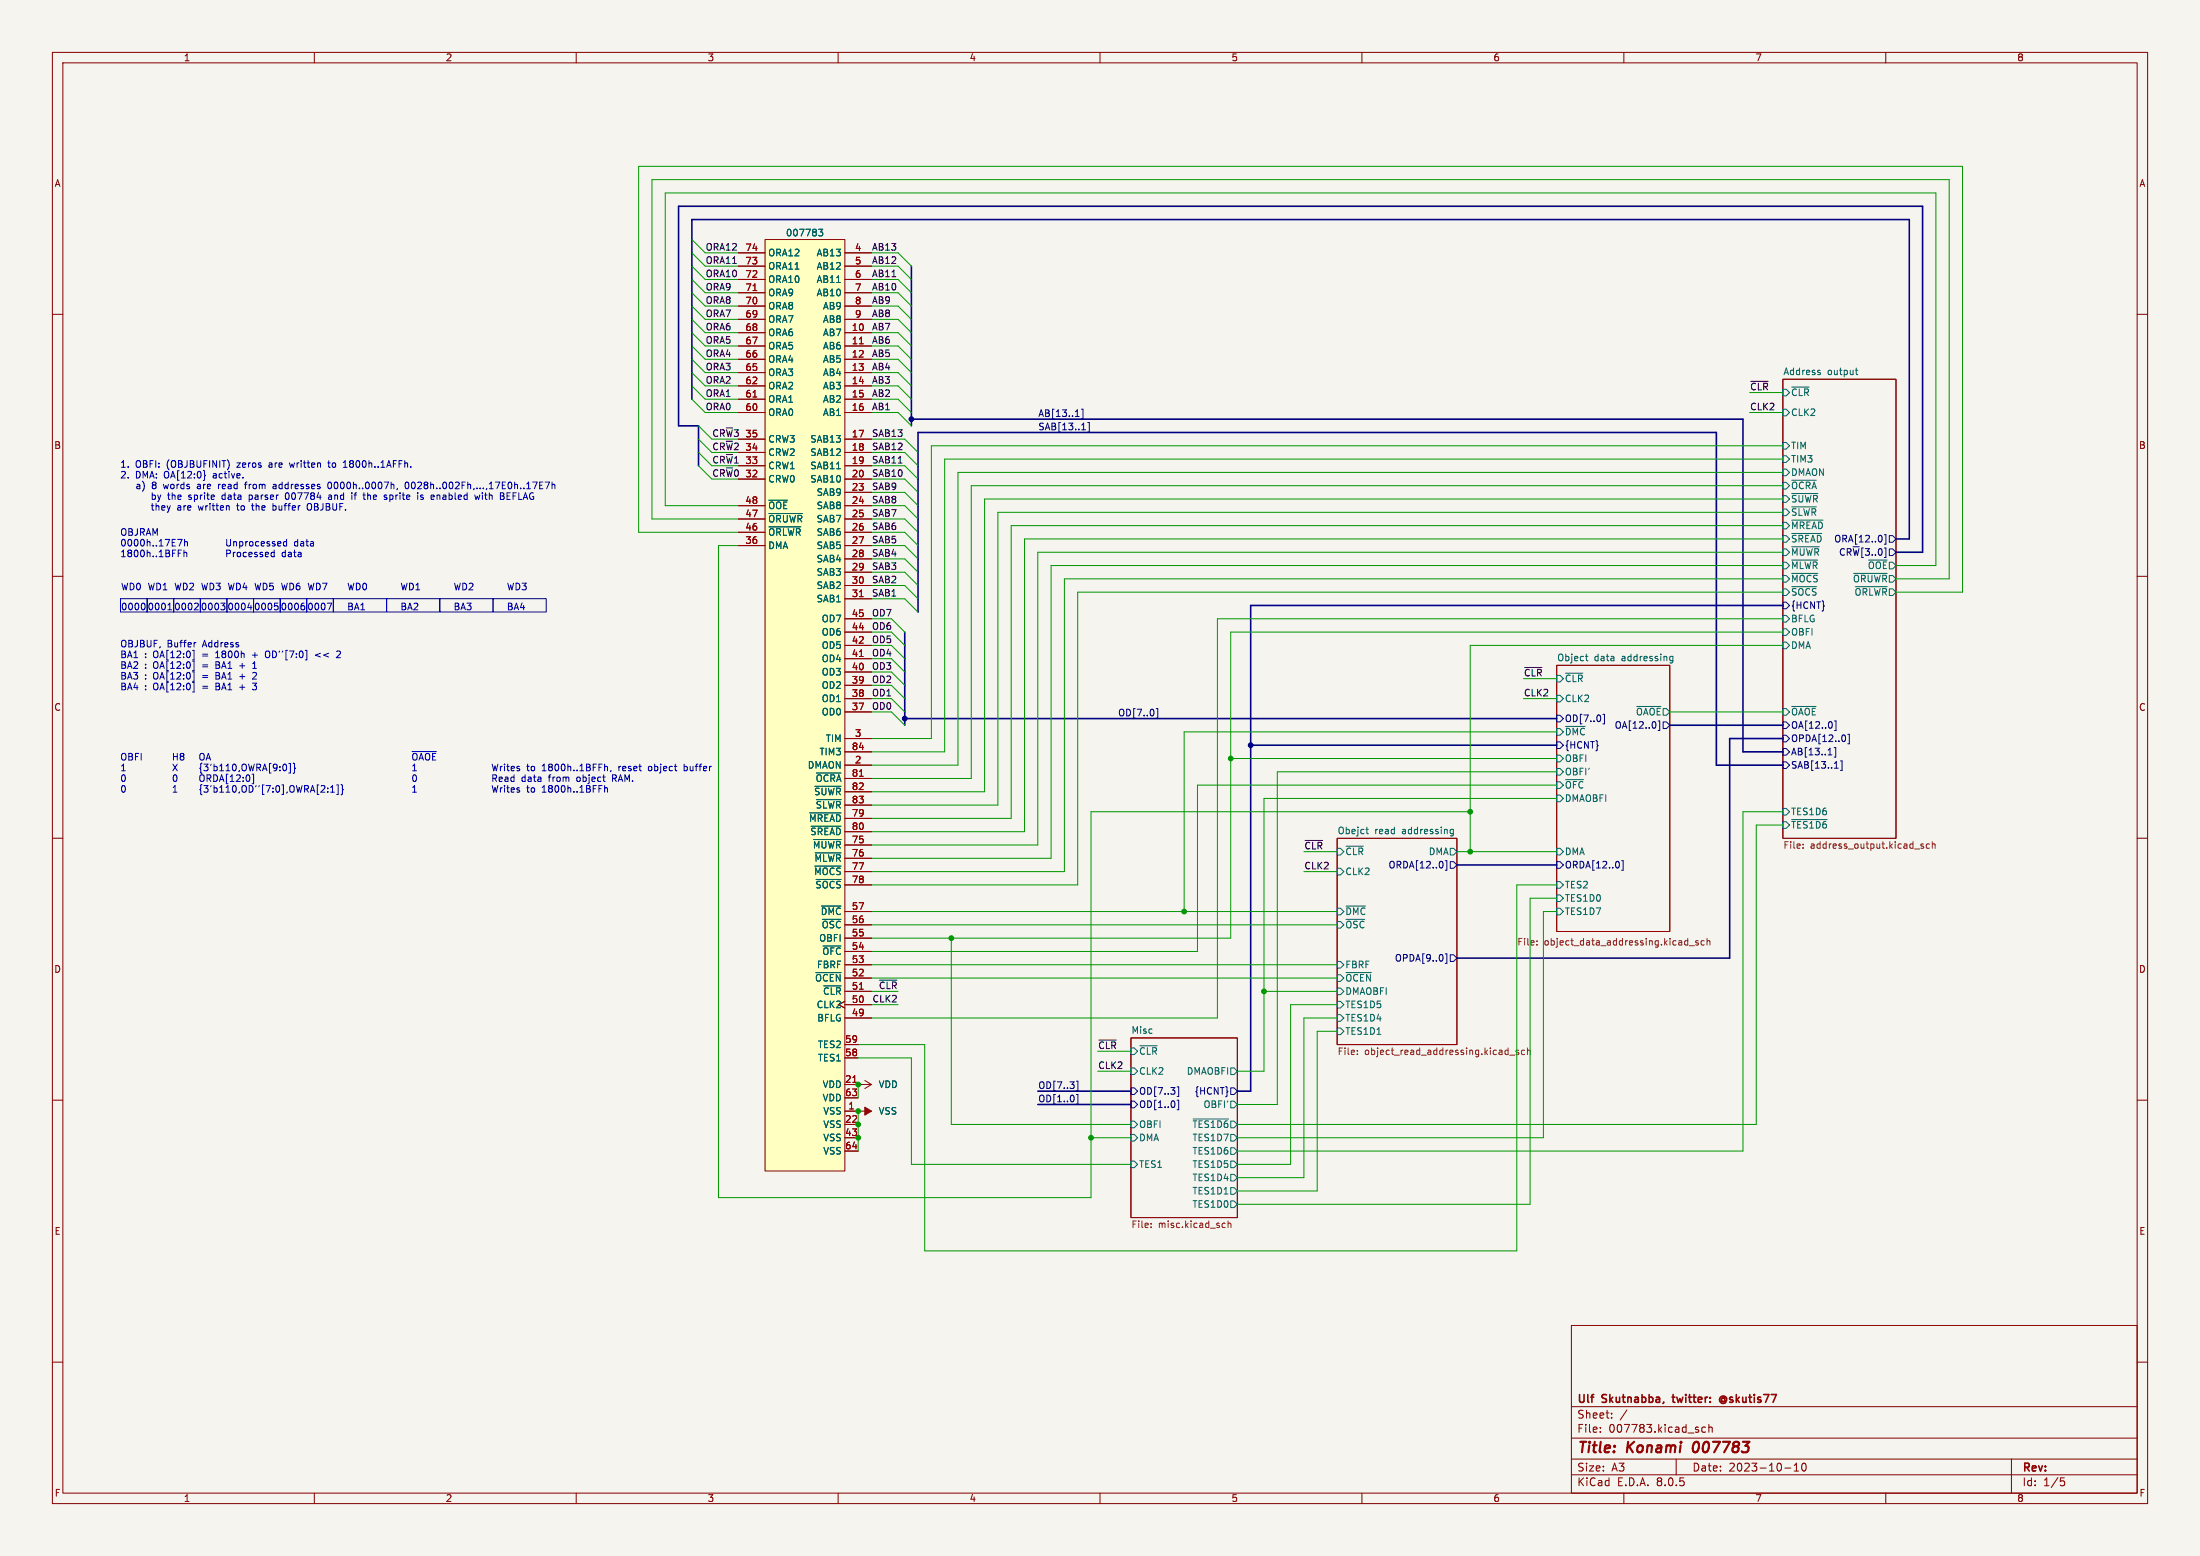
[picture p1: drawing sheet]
<svg xmlns="http://www.w3.org/2000/svg" width="420mm" height="297mm" viewBox="0 0 420 297" stroke-linecap="round" stroke-linejoin="round" font-family="sans-serif">
<path d="M0 0h420v297h-420z" fill="#f5f4ef" stroke="#f5f4ef" stroke-width=".19"/>
<g fill="none" stroke="#840000" stroke-width=".19">
<path d="M10 10h400v277h-400zM12 12h396v273h-396zM60 10v2M110 10v2M160 10v2M210 10v2M260 10v2M310 10v2M360 10v2M10 60h2M408 60h2M340.4 72.4h21.5v87.6h-21.5z"/>
<path d="M10 110h2M408 110h2M297.2 127h21.6v50.8h-21.6zM10 160h2M408 160h2M255.3 160h22.8v39.4h-22.8zM215.9 198.1h20.3v34.3h-20.3zM10 210h2M408 210h2M10 260h2M300 253h108v32h-108zM408 260h2"/>
<path d="M300 278.5h108M300 274.5h108M300 268.5h108M305.5 273.2v.2M305.5 272.5v.1M307.7 270.5v.2M307.7 269.8v.1M310.6 269.1l-1.3 1.9M320 278.5v3M325.6 272.5l-.4-.1-.3 .3 .1 .6h.6M326.2 272.5l.2-.1 .4 .1 .1 .9M326.2 271.9v1.5"/>
<path d="M342.5 279.7l.4-.4v1.5M344.2 279.4l.1-.1a.8 .8 0 0 1 .5 .7 .8 .8 0 0 1-.5 .8 1 1 0 0 1-.1-1.4zM384 278.5v6.5M60 285v2M110 285v2M160 285v2M210 285v2M260 285v2M300 281.5h108M310 285v2M340.7 280.2h1.2M342.5 280.8h.9"/>
<path d="M360 285v2M393.4 282.1h.7M393.5 282.7h.4l.3 .2-.2 .6-.5 .1"/>
</g>
<path d="M323.3 275.6a1.51 1.51 0 0 0 0 1.5" fill="none" stroke="#840000" stroke-width=".4"/>
<path d="M319.2 266.7h.6M329.2 266.9a.36 .36 0 0 0-.5 0 .36 .36 0 0 0 0 .5 .36 .36 0 0 0 .5 .1M329.3 266.5a.71 .71 0 0 0-1 .7 .71 .71 0 0 0 1 .6" fill="none" stroke="#840000" stroke-width=".3"/>
<g fill="none" stroke="#000084" stroke-width=".19">
<path d="M340.4 114.9h.6l.6 .7-.6 .6h-.6zM359.7 102.1h.3v1.8h-.3M360.7 102.2h.6l.6 .7-.6 .6h-.6zM360.7 104.8h.6l.6 .6-.6 .6h-.6zM297.2 136.5h.6l.6 .7-.6 .6h-.6zM306 136.3h.3v1.9h-.3M316.8 137.6v1.8h-.3M317.5 137.8h.6l.7 .6-.7 .7h-.6zM340.4 137.8h.6l.6 .6-.6 .7h-.6zM350.2 137.6h.3v1.8h-.3M297.2 141.6h.6l.6 .6-.6 .7h-.6zM340.4 142.9h.6l.6 .6-.6 .6h-.6z"/>
<path d="M340.4 140.3h.6l.6 .7-.6 .6h-.6zM340.4 145.4h.6l.6 .7-.6 .6h-.6zM349 144.1h.7M350.2 146.6h.7M350.4 142.7v1.8h-.3M351.4 145.2h.3v1.9h-.3M352.2 140.4l.1 .4-.1 .6M352.7 140.2h.3v1.8h-.3M275.9 164.3h.3v1.8h-.3M276.9 164.5h.6l.6 .6-.6 .6h-.6zM297.2 164.5h.6l.6 .6-.6 .6h-.6zM309.6 164.3h.3v1.8h-.3"/>
<path d="M275.9 182.1h.3v1.8h-.3M276.9 182.2h.6l.6 .7-.6 .6h-.6zM215.9 210.2h.6l.7 .6-.7 .7h-.6zM215.9 207.6h.6l.7 .7-.7 .6h-.6zM224.7 210h.3v1.8h-.3M224.7 207.5h.3v1.8h-.3M234.9 207.6h.7l.6 .7-.6 .6h-.7z"/>
</g>
<g fill="none" stroke="#006464" stroke-width=".19">
<path d="M340.4 78.1h.6l.6 .6-.6 .7h-.6zM340.4 74.3h.6l.6 .6-.6 .7h-.6zM342 73.9h3.4M347.4 71.1l.1 .2-.1 .2M347.4 70.7h.1M354.2 70.7h.5M354.4 70.2v1.1l.3 .2M340.4 94.6h.6l.6 .7-.6 .6h-.6zM340.4 97.2h.6l.6 .6-.6 .6h-.6zM340.4 84.5h.6l.6 .6-.6 .6h-.6zM340.4 92.1h.6l.6 .6-.6 .6h-.6zM340.4 87h.6l.6 .6-.6 .7h-.6z"/>
<path d="M340.4 99.7h.6l.6 .6-.6 .7h-.6zM340.4 89.5h.6l.6 .7-.6 .6h-.6zM342 94.2h5.1M342 96.7h4.8M342 91.7h4.8M342 99.3h6M340.4 109.9h.6l.6 .6-.6 .6h-.6zM340.4 112.4h.6l.6 .6-.6 .7h-.6zM340.4 102.2h.6l.6 .7-.6 .6h-.6zM340.4 107.3h.6l.6 .7-.6 .6h-.6zM340.4 104.8h.6l.6 .6-.6 .6h-.6zM340.4 117.5h.6l.6 .6-.6 .6h-.6z"/>
<path d="M342 109.4h5.1M342 112h4.8M342 106.9h5M342 101.8h5.8M342 104.4h5.3M353.9 109.4h6.4M354.2 112h6.1M356.7 106.9h3.6M297.2 132.7h.6l.6 .7-.6 .6h-.6zM297.2 128.9h.6l.6 .6-.6 .7h-.6zM297.2 139.1h.6l.6 .6-.6 .6h-.6zM298.9 128.5h3.3"/>
<path d="M298.9 138.7h3.7M302.7 125.3h.4M302.8 125.9l.3 .2M312.4 134.8h4.7M318.8 126l.2 .1h.4M319.4 125.3h-.4l-.2 .1M319.4 125.3v1l-.3 .2h-.3M340.4 120h.6l.6 .7-.6 .6h-.6zM340.4 135.3h.6l.6 .6-.6 .6h-.6zM340.4 122.6h.6l.6 .6-.6 .6h-.6zM342 134.8h4.7M260.8 158.3h.4"/>
<path d="M260.9 159l.3 .1M276.9 159l.2 .1h.3M277.4 158.4l-.3-.1-.2 .1M277.4 158.3v1l-.2 .3-.3-.1M297.2 151.8h.6l.6 .6-.6 .6h-.6zM297.2 149.2h.6l.6 .7-.6 .6h-.6zM297.2 144.1h.6l.6 .7-.6 .6h-.6zM297.2 146.7h.6l.6 .6-.6 .7h-.6zM298.9 148.8h3.4M340.4 154.3h.6l.6 .6-.6 .7h-.6zM340.4 156.8h.6l.6 .7-.6 .6h-.6zM342 156.4h6.8"/>
<path d="M255.3 161.9h.6l.6 .7-.6 .6h-.6zM255.3 165.7h.6l.6 .7-.6 .6h-.6zM255.3 175.9h.6l.6 .6-.6 .7h-.6zM255.3 173.4h.6l.6 .6-.6 .6h-.6zM257 161.5h3.3M257 175.5h3.5M257 172.9h3.7M276.9 161.9h.6l.6 .7-.6 .6h-.6zM297.2 170.8h.6l.6 .7-.6 .6h-.6zM297.2 168.3h.6l.6 .6-.6 .6h-.6zM297.2 161.9h.6l.6 .7-.6 .6h-.6zM297.2 173.4h.6l.6 .6-.6 .6h-.6z"/>
<path d="M217.6 199.6h3.3M255.3 183.5h.6l.6 .7-.6 .6h-.6zM255.3 188.6h.6l.6 .6-.6 .7h-.6zM255.3 196.2h.6l.6 .7-.6 .6h-.6zM255.3 193.7h.6l.6 .6-.6 .6h-.6zM255.3 191.1h.6l.6 .7-.6 .6h-.6zM255.3 186.1h.6l.6 .6-.6 .6h-.6zM257 185.6h4.8M215.9 203.8h.6l.7 .7-.7 .6h-.6zM215.9 200h.6l.7 .7-.7 .6h-.6zM215.9 214h.6l.7 .6-.7 .7h-.6zM215.9 216.5h.6l.7 .7-.7 .6h-.6z"/>
<path d="M227.8 213.6h6.7M234.9 216.5h.7l.6 .7-.6 .6h-.7zM234.9 219.1h.7l.6 .6-.6 .6h-.7zM234.9 210.2h.7l.6 .6-.6 .7h-.7zM234.9 203.8h.7l.6 .7-.6 .6h-.7zM215.9 221.6h.6l.7 .6-.7 .7h-.6zM234.9 221.6h.7l.6 .6-.6 .7h-.7zM234.9 224.2h.7l.6 .6-.6 .6h-.7zM234.9 226.7h.7l.6 .6-.6 .7h-.7zM234.9 229.2h.7l.6 .7-.6 .6h-.7z"/>
</g>
<g fill="none" stroke="#725600" stroke-width=".19">
<path d="M293.4 179.6v.1M324.2 179.6l-.3-.1-.2 .2 .1 .2 .4 .1v.3h-.5M325.3 179.6l-.3-.1-.3 .3 .2 .5h.4M325.9 179.7l.2-.2 .3 .1v.8M325.9 179.1v1.3M344.2 161.8v.1M344.2 161.1v.2M367.2 161.1h-.3l-.2 .2 .1 .1 .4 .2v.3h-.5M368.3 161.1h-.3l-.3 .2 .2 .6h.4M368.9 161.2l.2-.1h.3v.8M368.9 160.7v1.2M293.4 180.3v.1"/>
<path d="M322.5 180.5h1M259.1 201.2v.1M259.1 200.5v.1M288.2 201.4h1M289.9 200.5h-.3l-.2 .1 .1 .2 .4 .1v.3h-.5M291.1 200.5h-.4l-.3 .2 .2 .5h.5M291.6 200.6l.2-.1h.3v.8M291.6 200v1.3M219.7 234.2v.1M219.7 233.5v.2M233.5 233.5h.4M233.9 234.3h-.4"/>
<path d="M234.4 233.6l.2-.1h.3l.1 .8M234.4 233v1.3"/>
</g>
<path d="M146 45.7h15.3v177.8h-15.3z" fill="#ffffc2"/>
<g fill="none" stroke="#840000" stroke-width=".19">
<path d="M141 48.3h5M141 50.8h5M141 53.3h5M141 55.9h5M141 58.4h5M146 45.7h15.3v177.8h-15.3zM161.3 48.3h5.1M161.3 50.8h5.1M161.3 53.3h5.1M161.3 55.9h5.1M161.3 58.4h5.1M141 63.5h5"/>
<path d="M141 66h5M141 68.6h5M141 71.1h5M141 73.7h5M141 76.2h5M141 78.7h5M141 61h5M161.3 63.5h5.1M161.3 66h5.1M161.3 68.6h5.1M161.3 71.1h5.1M161.3 73.7h5.1"/>
<path d="M161.3 76.2h5.1M161.3 78.7h5.1M161.3 61h5.1M141 83.8h5M141 86.4h5M141 88.9h5M141 91.4h5M141 96.5h5M141 99.1h5M161.3 83.8h5.1M161.3 86.4h5.1M161.3 88.9h5.1"/>
<path d="M161.3 91.4h5.1M161.3 94h5.1M161.3 96.5h5.1M161.3 99.1h5.1M141 101.6h5M141 104.1h5M161.3 101.6h5.1M161.3 104.1h5.1M161.3 106.7h5.1M161.3 109.2h5.1M161.3 111.8h5.1M161.3 114.3h5.1"/>
<path d="M161.3 118.1h5.1M161.3 135.9h5.1M161.3 133.4h5.1M161.3 130.8h5.1M161.3 128.3h5.1M161.3 125.7h5.1M161.3 123.2h5.1M161.3 120.7h5.1M161.3 146.1h5.1M161.3 141h5.1M161.3 156.2h5.1M161.3 158.8h5.1"/>
<path d="M161.3 148.6h5.1M161.3 151.1h5.1M161.3 153.7h5.1M161.3 143.5h5.1M161.3 179.1h5.1M161.3 176.5h5.1M161.3 174h5.1M161.3 161.3h5.1M161.3 163.8h5.1M161.3 166.4h5.1M161.3 168.9h5.1M161.3 191.1l-1.3 .7 1.3 .6"/>
<path d="M161.3 194.3h5.1M161.3 191.8h5.1M161.3 189.2h5.1M161.3 186.7h5.1M161.3 184.2h5.1M161.3 181.6h5.1M161.3 199.4h2.5M161.3 212.1h5.1M161.3 207h5.1M161.3 214.6h2.5M161.3 217.2h2.5M161.3 201.9h2.5"/>
<path d="M161.3 209.6h2.5M161.3 219.7h2.5M165.1 206.2l1.3 .8M166.4 207l-1.3 .8"/>
</g>
<path d="M143.8 55.5h.7M143.8 75.8h.7M164.1 65.6h.7M164.1 113.9h.7M164.1 125.3h.7M164.1 148.2h.7M164.1 188.8h.7M162.8 206.6h.7" fill="none" stroke="#a90000" stroke-width=".19"/>
<g fill="none" stroke="#006464" stroke-width=".19">
<path d="M156.3 43.8h.8l-.5 .4 .4 .2v.5l-.2 .1h-.5M159.7 53.9h.7M146.8 98h6.4M146.8 95.5h3.5M159.7 89.5h.7M146.8 100.6h6.1M154.6 155.2h6M154.8 157.7h5.8M155.5 150.1h5.1M155.8 147.5h4.8M155.8 152.6h4.8M155.3 160.2h5.3"/>
<path d="M155.5 165.3h5.1M155.6 162.8h5M155.8 167.9h4.8M156.8 172.9h3.8M157 175.5h3.6M155.7 185.6h4.9M157.1 180.6h3.5M157.2 188.2h3.4"/>
</g>
<path d="M165.1 211.3l1.3 .8-1.3 .8z" fill="#840000" stroke="#840000" stroke-width=".19"/>
<path d="M170.3 52.8h.7M334.2 72.8h3.4M171.5 88.4h.7M291.1 127.4h3.3M249.1 160.4h3.4M167.9 187.1h3.3M209.8 198.5h3.3" fill="none" stroke="#0f0f0f" stroke-width=".19"/>
<path d="M205.3 79.5h.7M206.4 78.1h.3v1.8h-.3M206.5 82h.7M207.7 80.6h.3v1.9h-.3M220.7 135.3h.3v1.8h-.3M205.5 208.9h.3v1.8h-.3M205.5 206.4h.3v1.8h-.3" fill="none" stroke="#000084" stroke-width=".19"/>
<g fill="none" stroke="#0000c2" stroke-width=".19">
<path d="M28.9 96.5h.5M29.1 94.1v1.2M29.1 96.1v1.1l.3 .2M29.1 95.3h.3M29.4 94.5h-.3M31.2 92.4l.2 .9M32 94.5h.5M32.3 95.3h.2M34 96.6h.5M34.5 96.8l-.4 .1-.2 .2 .2 .3 .4-.1M36.1 94.5h.4M36.1 94.8l.5 .3-.1 .2h-.4"/>
<path d="M38.1 92.4l-.4 .1M38.1 92.8h-.3l-.1 .2v.2l.4 .1M38.8 96.5l-.2 .9-.3-.6-.2 .6M39 90.6l.2 .2-.2 .1M41.7 92.4v.9M42.1 92.4l-.4 .3M43 94.5h-.4l-.2 .2 .1 .6h.5M43 94.1v1.2M45.2 96.5h.4M45.3 96.1v1.1l.3 .2M46.2 96.5l-.2 .3v.3l.2 .3M46.7 92.4h.5"/>
<path d="M47.2 92l-.4 .2v1.1M47.7 94.5h.4l.1 .2-.1 .5-.4 .1M48.7 94.9v.4M48.9 96.1v1.3M49.3 96.5l-.4 .2M52.1 93.1l.2 .2 .4-.1M52.2 92.5h.5v.8M52.7 92.7l-.4 .1-.2 .2M53.3 96.5v.7l.1 .2M54.9 94.1a.72 .72 0 0 1-.1 1.2M55.3 88.4l.2 .8M55.9 94.1l-.2 .4 .2 .8"/>
<path d="M59.2 96.1l.1 .1a.81 .81 0 0 1-.1 1.2h-.3M60 96.1v1.3h.5M60 96.7h.5M62.6 88.4h.5M62.7 92.1l.2-.1a.68 .68 0 0 1 .4 .7 .68 .68 0 0 1-.4 .6l-.3-.5zM62.8 94.5h.4l.1 .8M62.8 95.3h.5M62.8 87.9v1.1l.3 .2M63.3 94.8l-.5 .1M63.9 94.5v.8M64.3 94.5l-.4 .1M65.5 89.2h.8"/>
<path d="M65.5 88.3l.4-.4v1.3M71.3 94.5v.8M71.9 94.8l-.6 .1M74.9 94.5l.1 .2-.1 .6M77.4 92.1l.2-.1a.68 .68 0 0 1 .5 .7 .68 .68 0 0 1-.5 .6l-.3-.5zM78.7 92.1l-.2 .4 .2 .7M84.9 94.5h-.3M85 94.8h-.3l-.2 .2 .1 .3h.4M92.5 94.5h.5M92.7 94.1v1.1l.3 .1M97.9 94.7h.5M97.9 94.1v1.2"/>
<path d="M104.1 92h.8l-.5 1.3M105.4 92.6l.2-.2 .3 .1v.8M105.4 92v1.3M23 114.3h40.6v2.5h-40.6zM27.4 115.1l.2 .1M27.6 116.3l-.2 .1M28.1 114.3v2.5M32.1 116.4h.7M32.2 115.4l.2-.3v1.3M33.2 114.3v2.5M37.6 115.1l.1 .1M37.8 115.7l-.7 .7h.8"/>
<path d="M38.2 114.3v2.5M42.2 115.1h.7l-.4 .5M42.7 115.6l.1 .1M42.8 116.3l-.1 .1M43.3 114.3v2.5M44 105.2l-.1 .4-.6 .1M44.6 105.4v.9M44.9 105.4l-.3 .3M45.3 105.5l.2-.1 .4 .1v.5l-.1 .2-.3 .1-.2-.2zM45.8 103.4v1.2M45.8 103.4h.3l.3 .2-.2 .6h-.4M46.9 103.4v.8"/>
<path d="M47 105.5l-.3-.1-.3 .3 .1 .5h.5M47.3 103.4l-.4 .2M47.3 116h.8M47.5 105.8l.6-.1v-.2l-.4-.1-.2 .2 .1 .6h.5M47.7 103.5l.2-.1 .3 .1 .1 .5-.1 .2h-.3l-.2-.1zM48.4 114.3v2.5M49.1 105.5l-.3-.1-.2 .2 .1 .2 .4 .1v.3h-.5M49.4 103.4h-.4l-.2 .2 .1 .6h.5M49.9 103.8l.6-.1-.1-.3h-.3l-.2 .2v.6h.5M50.1 105.5l-.3-.1-.2 .2 .1 .2 .4 .1v.3h-.5M50.7 105.8l.6-.1-.1-.2-.4-.1-.1 .2v.6h.5M51.4 103.4h-.3l-.1 .2v.1l.4 .2v.3h-.4"/>
<path d="M52.4 105.5l-.4-.1-.3 .3 .2 .5h.5M52.4 105v1.3M52.4 115.1h.6M52.5 103.4h-.3l-.2 .2v.1l.5 .2v.3h-.5M52.9 115.6l.1 .1M53 116.3l-.1 .1M53 103.8l.6-.1v-.3h-.4l-.2 .2 .1 .6h.5M53.5 114.3v2.5M54.7 103.4h-.4l-.2 .2 .1 .6h.5M54.7 103v1.2M57.8 115.1h.3M57.9 115.6l.2 .1"/>
<path d="M58.1 116.3l-.2 .1M58.6 114.3v2.5M62.5 115.1h.8l-.5 1.3M63.6 114.3h10.2v2.5h-10.2zM73.8 114.3h10.2v2.5h-10.2zM84 114.3h10.1v2.5h-10.1zM94.1 114.3h10.2v2.5h-10.2zM36.7 126.2h.4v1.8h-.4M36.7 128.2h.4v1.8h-.4M36.7 130.3h.4v1.8h-.4M37.1 124.1v1.9h-.4M37.4 122.6l-.2 .1"/>
<path d="M41.2 125.5h.7M41.3 124.6h-.1M45.8 127.1h.9M45.8 129.1h.9M45.8 131.2h.9M48.2 125h.9M48.2 130.4h.8l-.5 .5h.2M48.2 131.5l.5 .2M48.2 126.7l.4-.4v1.3M48.2 127.6h.8M48.7 128.4l-.5 .1M48.9 128.9l-.7 .7h.8"/>
<path d="M51.2 124.3a.43 .43 0 0 0-.5 .4v.4a.43 .43 0 0 0 .5 .4M61.2 124.7l-1 .3 1 .4M64.3 124.4l.4-.1 .3 .3-.8 .9h.8M33.1 144.4h.7M33.8 143.8v1.3M34.6 144.4l-.2-.3 .2-.3h.3l.2 .3-.2 .3M34.6 144.4l-.2 .2 .1 .4 .1 .1 .4-.1 .1-.2v-.2l-.2-.2M34.6 144.4h.3M38.2 148.1a.98 .98 0 0 0 .1 1M43.2 147.1h.7M43.3 146.2h-.1M43.5 145.9v1.2"/>
<path d="M45.7 147.1l-.1 .2M46.2 146v.9M46.4 148.4v.1M46.4 149v.2M47.3 147.9a.72 .72 0 0 0 .1 1.3 .79 .79 0 0 0 0-1.3M48.4 147.8v1.8M50.8 149.9h.8l-.5 1.3M52.3 145.9h.4l.2 .2a.84 .84 0 0 1-.4 1h-.2M52.9 146.4l-.2 .2h-.4M53.4 147v.1M53.4 146.3v.2M54.1 146l.2-.1a.68 .68 0 0 1 .4 .6 .68 .68 0 0 1-.4 .6l-.3-.5z"/>
<path d="M55.1 145.7h.3v1.8h-.3M56 145.7l.2 .2v.6l.2 .1-.2 .2v.6l-.2 .2M58.2 150.6l.6-.1 .1-.1-.1-.3-.6-.2v1.3M58.5 150.6l.4 .6M59.2 151.2l.5-1.3 .4 1.3M59.4 150.8h.6M60.9 149.8h-.3v1.8h.3M61.3 150.1l.5-.2 .2 .4-.8 .9h.8M62.6 151.1v.1M62.6 150.4v.1M63.1 151.2h.7M63.1 150.3l.4-.4v1.3"/>
<path d="M64.3 149.8h.3v1.8h-.3M65.1 149.8l.3 .1v.6l.1 .2-.1 .2v.6l-.3 .2M78.7 143.5h4.6M78.8 147.1h.7M78.8 146.2l.3-.3v1.2M78.8 150.3l.3-.4v1.3M78.8 151.2h.7M78.9 148l.2-.1a.68 .68 0 0 1 .4 .6 .68 .68 0 0 1-.4 .7l-.3-.5zM79 143.9l.1-.1a.43 .43 0 0 1 .5 .4v.5a.42 .42 0 0 1-.4 .4 .42 .42 0 0 1-.4-.4zM80 145.1l.4-1.3 .4 1.3M80.1 144.7h.6M81.4 143.9l.1-.1a.43 .43 0 0 1 .5 .4v.5a.42 .42 0 0 1-.4 .4 .42 .42 0 0 1-.4-.4z"/>
<path d="M82.6 144.4h.4M83.2 143.8h-.6v1.3h.6M94 145.9l.3 1.2 .2-.9 .2 .9 .3-1.2M94 149.9l.3 1.3 .2-.9 .2 .9 .3-1.3M94.1 148.6l.6-.1 .1-.2-.1-.3-.6-.1v1.3M94.4 148.6l.4 .6M95.3 148.7l.6-.1-.1-.2-.3-.1-.2 .2 .1 .6h.4M95.5 146.3v.8M95.5 150.4v.8M95.9 146.3l-.4 .2M95.9 150.4l-.4 .2M96.3 145.9v.1"/>
<path d="M96.3 146.3v.8M96.3 149.9v.2M96.3 150.4v.8M96.4 148.4h.5l.1 .8M96.7 146.3h.5M96.7 150.4h.5M96.9 145.9v1l.3 .2M96.9 149.9v1.1l.3 .2M97 148.6l-.4 .1-.2 .2 .2 .3 .4-.1M97.6 146.7l.6-.1-.1-.3h-.3l-.2 .2v.6h.5M97.6 150.8l.6-.1-.1-.3h-.3l-.2 .1v.7h.5M98.1 148.4l-.3-.1-.3 .3 .1 .5h.5"/>
<path d="M98.1 147.9v1.3M99.2 146.3h-.3l-.2 .2v.1l.5 .2v.3h-.5M99.2 150.4h-.3l-.2 .1v.2l.5 .1v.4h-.5M115.4 150.5l.2-.1h.3l.1 .8M115.4 149.9v1.3M115.6 146.3l.4 .2v.6M116.6 147.1l-.1 .2M130.6 145.9v1.2M130.6 147.1h.1M130.7 146.3h-.1"/>
</g>
<g fill="none" stroke="#000084" stroke-width=".3">
<path d="M174 50.8v30.5M132.1 76.2v-34.3h232.4v61h-2.6M133.3 88.9v-7.6h-3.8v-41.9h237.5v66h-5.1M174 80h158.7v63.5h7.7M175.3 116.8v-34.2h152.4v63.5h12.7M340.4 115.6h-101.6v92.7h-2.6M172.7 120.7v17.7M172.7 137.2h124.5M318.8 138.4h21.6M238.8 142.2h58.4M340.4 141h-10.2v41.9h-52.1M278.1 165.1h19.1"/>
<path d="M198.1 208.3h17.8M198.1 210.8h17.8"/>
</g>
<g fill="none" stroke="#009600" stroke-width=".19">
<path d="M132.1 58.4l2.5 2.6h6.4M132.1 53.3l2.5 2.6h6.4M132.1 48.3l2.5 2.5h6.4M132.1 45.7l2.5 2.6h6.4M132.1 50.8l2.5 2.5h6.4M132.1 55.9l2.5 2.5h6.4M166.4 55.9h5l2.6 2.5M166.4 50.8h5l2.6 2.5M166.4 48.3h5l2.6 2.5M166.4 53.3h5l2.6 2.6M166.4 58.4h5l2.6 2.6M132.1 76.2l2.5 2.5h6.4"/>
<path d="M132.1 66l2.5 2.6h6.4M132.1 68.6l2.5 2.5h6.4M132.1 73.7l2.5 2.5h6.4M132.1 71.1l2.5 2.6h6.4M132.1 61l2.5 2.5h6.4M132.1 63.5l2.5 2.5h6.4M166.4 78.7h5l2.6 2.6M166.4 68.6h5l2.6 2.5M166.4 71.1h5l2.6 2.6M166.4 76.2h5l2.6 2.5M166.4 73.7h5l2.6 2.5M166.4 63.5h5l2.6 2.5"/>
<path d="M166.4 66h5l2.6 2.6M166.4 61h5l2.6 2.5M334 78.7h6.4M334 74.9h6.4M133.3 88.9l2.6 2.5h5.1M133.3 83.8l2.6 2.6h5.1M133.3 86.4l2.6 2.5h5.1M133.3 81.3l2.6 2.5h5.1M141 96.5h-14v-59.7h242.6v71.2h-7.7M141 99.1h-16.5v-64.8h247.6v76.2h-10.2M166.4 96.5h6.3l2.6 2.6M166.4 91.4h6.3l2.6 2.6"/>
<path d="M166.4 99.1h6.3l2.6 2.5M166.4 86.4h6.3l2.6 2.5M166.4 88.9h6.3l2.6 2.5M166.4 94h6.3l2.6 2.5M166.4 83.8h6.3l2.6 2.6M340.4 87.6h-160.1v55.9h-13.9M340.4 85.1h-162.6v55.9h-11.4M340.4 92.7h-155v55.9h-19M340.4 95.3h-152.4v55.8h-21.6M340.4 90.2h-157.5v55.9h-16.5M340.4 97.8h-149.9v55.9h-24.1M141 101.6h-19.1v-69.8h252.7v81.2h-12.7"/>
<path d="M141 104.1h-3.8v124.5h71.1v-73.7h72.4M166.4 118.1h3.8l2.5 2.6M166.4 114.3h6.3l2.6 2.5M166.4 101.6h6.3l2.6 2.5M166.4 109.2h6.3l2.6 2.6M166.4 104.1h6.3l2.6 2.6M166.4 106.7h6.3l2.6 2.5M166.4 111.8h6.3l2.6 2.5M340.4 118.1h-108v76.2h-66M340.4 113h-134.7v55.9h-39.3M340.4 110.5h-137.2v55.9h-36.8M340.4 108h-139.7v55.8h-34.3"/>
<path d="M340.4 102.9h-144.8v55.9h-29.2M340.4 105.4h-142.3v55.9h-31.7M340.4 100.3h-147.4v55.9h-26.6M166.4 120.7h3.8l2.5 2.5M166.4 133.4h3.8l2.5 2.5M166.4 123.2h3.8l2.5 2.5M166.4 135.9h3.8l2.5 2.5M166.4 130.8h3.8l2.5 2.6M166.4 125.7h3.8l2.5 2.6M166.4 128.3h3.8l2.5 2.5M290.8 133.4h6.4M290.8 129.5h6.4"/>
<path d="M297.2 139.7h-71.1v34.3M318.8 135.9h21.6M340.4 120.7h-105.5v58.4h-68.5M340.4 123.2h-59.7v39.4M234.9 144.8h62.3M297.2 147.3h-53.4v63.5h-7.6M297.2 149.9h-68.6v31.7h-62.2M297.2 152.4h-55.9v52.1h-5.1M340.4 154.9h-7.7v64.8h-96.5M340.4 157.5h-5.1v57.1h-99.1M166.4 174h88.9M166.4 176.5h88.9"/>
<path d="M181.6 179.1v35.5h34.3M248.9 166.4h6.4M248.9 162.6h6.4M278.1 162.6h19.1M297.2 171.5h-5.1v58.4h-55.9M297.2 174h-2.6v43.2h-58.4M297.2 168.9h-7.6v69.9h-113.1v-39.4h-12.7M166.4 189.2h5M166.4 191.8h5M166.4 186.7h88.9M166.4 184.2h88.9M241.3 189.2h14"/>
<path d="M255.3 196.9h-3.8v30.4h-15.3M255.3 194.3h-6.4v30.5h-12.7M255.3 191.8h-8.9v30.4h-10.2M163.8 207v2.6M163.8 212.1v7.6M163.8 201.9h10.2v20.3h41.9M208.3 217.2h7.6M209.5 204.5h6.4M209.5 200.7h6.4"/>
</g>
<g fill="#000084" stroke="#000084" stroke-width=".19">
<circle cx="174" cy="80" r=".46"/>
<circle cx="172.7" cy="137.2" r=".46"/>
<circle cx="238.8" cy="142.2" r=".46"/>
</g>
<g fill="#009600" stroke="#009600" stroke-width=".19">
<circle cx="181.6" cy="179.1" r=".46"/>
<circle cx="226.1" cy="174" r=".46"/>
<circle cx="234.9" cy="144.8" r=".46"/>
<circle cx="241.3" cy="189.2" r=".46"/>
<circle cx="280.7" cy="162.6" r=".46"/>
<circle cx="280.7" cy="154.9" r=".46"/>
<circle cx="163.8" cy="217.2" r=".46"/>
<circle cx="163.8" cy="214.6" r=".46"/>
<circle cx="208.3" cy="217.2" r=".46"/>
<circle cx="163.8" cy="212.1" r=".46"/>
<circle cx="163.8" cy="207" r=".46"/>
</g>
<g font-size="2.8" fill="#840000">
<text x="301" y="277.9">Title:</text>
<text x="310.6" y="277.9">Konami</text>
<text x="324" y="277.9">007783</text>
</g>
<g font-size="2.1" fill="#840000">
<text x="301" y="268.2">Ulf</text>
<text x="305.9" y="268.2">Skutnabba,</text>
<text x="320" y="268.2">twitter:</text>
<text x="329.6" y="268.2">@skutis77</text>
<text x="301" y="273.7">File:</text>
<text x="301" y="271">Sheet:</text>
<text x="307.1" y="273.7">007783.kicad_sch</text>
<text x="301" y="281.1">Size:</text>
<text x="307.6" y="281.1">A3</text>
<text x="323" y="281.1">Date:</text>
<text x="330" y="281.1">2023-10-10</text>
<text x="386" y="281.3">Rev:</text>
<text x="301" y="283.9">KiCad</text>
<text x="308.7" y="283.9">E.D.A.</text>
<text x="316.3" y="283.9">8.0.5</text>
<text x="386" y="283.9">Id:</text>
<text x="390.1" y="283.9">1/5</text>
</g>
<g font-size="1.8" fill="#840000">
<text x="35" y="11.9">1</text>
<text x="85" y="11.9">2</text>
<text x="135" y="11.9">3</text>
<text x="185" y="11.9">4</text>
<text x="235" y="11.9">5</text>
<text x="285" y="11.9">6</text>
<text x="335" y="11.9">7</text>
<text x="385" y="11.9">8</text>
<text x="10.3" y="35.9">A</text>
<text x="408.3" y="35.9">A</text>
<text x="10.3" y="85.9">B</text>
<text x="408.2" y="85.9">B</text>
<text x="10.3" y="135.9">C</text>
<text x="408.2" y="135.9">C</text>
<text x="10.3" y="185.9">D</text>
<text x="408.2" y="185.9">D</text>
<text x="10.3" y="235.9">E</text>
<text x="408.3" y="235.9">E</text>
<text x="10.3" y="285.9">F</text>
<text x="35" y="286.9">1</text>
<text x="85" y="286.9">2</text>
<text x="135" y="286.9">3</text>
<text x="185" y="286.9">4</text>
<text x="235" y="286.9">5</text>
<text x="285" y="286.9">6</text>
<text x="335" y="286.9">7</text>
<text x="385" y="286.9">8</text>
<text x="408.3" y="285.9">F</text>
</g>
<g font-size="1.8" fill="#0f0f0f">
<text x="134.6" y="47.9">ORA12</text>
<text x="166.4" y="47.9">AB13</text>
<text x="134.6" y="50.5">ORA11</text>
<text x="134.6" y="53">ORA10</text>
<text x="166.4" y="53">AB11</text>
<text x="166.4" y="50.5">AB12</text>
<text x="134.6" y="58.1">ORA8</text>
<text x="134.6" y="55.5">ORA9</text>
<text x="166.4" y="58.1">AB9</text>
<text x="166.4" y="55.5">AB10</text>
<text x="134.6" y="60.6">ORA7</text>
<text x="134.6" y="65.7">ORA5</text>
<text x="134.6" y="63.2">ORA6</text>
<text x="166.4" y="63.2">AB7</text>
<text x="166.4" y="65.7">AB6</text>
<text x="166.4" y="60.6">AB8</text>
<text x="134.6" y="70.8">ORA3</text>
<text x="134.6" y="68.2">ORA4</text>
<text x="166.4" y="70.8">AB4</text>
<text x="166.4" y="68.2">AB5</text>
<text x="134.6" y="75.9">ORA1</text>
<text x="134.6" y="73.3">ORA2</text>
<text x="166.4" y="75.9">AB2</text>
<text x="166.4" y="73.3">AB3</text>
<text x="334" y="74.6">~{CLR}</text>
<text x="134.6" y="78.4">ORA0</text>
<text x="135.9" y="83.5">CR~{W}3</text>
<text x="166.4" y="83.5">SAB13</text>
<text x="166.4" y="78.4">AB1</text>
<text x="334" y="78.4">CLK2</text>
<text x="135.9" y="88.6">CR~{W}1</text>
<text x="135.9" y="86">CR~{W}2</text>
<text x="166.4" y="88.6">SAB11</text>
<text x="166.4" y="86">SAB12</text>
<text x="135.9" y="91.1">CR~{W}0</text>
<text x="166.4" y="93.6">SAB9</text>
<text x="166.4" y="91.1">SAB10</text>
<text x="166.4" y="101.3">SAB6</text>
<text x="166.4" y="98.7">SAB7</text>
<text x="166.4" y="96.2">SAB8</text>
<text x="166.4" y="103.8">SAB5</text>
<text x="166.4" y="106.3">SAB4</text>
<text x="166.4" y="114">SAB1</text>
<text x="166.4" y="108.9">SAB3</text>
<text x="166.4" y="111.4">SAB2</text>
<text x="166.4" y="117.8">OD7</text>
<text x="166.4" y="120.3">OD6</text>
<text x="166.4" y="122.8">OD5</text>
<text x="166.4" y="125.4">OD4</text>
<text x="166.4" y="127.9">OD3</text>
<text x="166.4" y="130.5">OD2</text>
<text x="290.8" y="129.2">~{CLR}</text>
<text x="166.4" y="133">OD1</text>
<text x="166.4" y="135.5">OD0</text>
<text x="290.8" y="133">CLK2</text>
<text x="248.9" y="166">CLK2</text>
<text x="248.9" y="162.2">~{CLR}</text>
<text x="166.5" y="191.4">CLK2</text>
<text x="167.7" y="188.9">~{CLR}</text>
<text x="209.5" y="200.3">~{CLR}</text>
<text x="209.5" y="204.1">CLK2</text>
</g>
<g font-size="1.8" fill="#006464">
<text x="149.9" y="45.3">007783</text>
<text x="146.6" y="51.7">ORA11</text>
<text x="146.6" y="49.1">ORA12</text>
<text x="155.8" y="49.1">AB13</text>
<text x="155.8" y="51.7">AB12</text>
<text x="146.6" y="59.3">ORA8</text>
<text x="146.6" y="56.7">ORA9</text>
<text x="146.6" y="54.2">ORA10</text>
<text x="155.8" y="54.2">AB11</text>
<text x="155.8" y="56.7">AB10</text>
<text x="157" y="59.3">AB9</text>
<text x="146.6" y="64.4">ORA6</text>
<text x="146.6" y="61.8">ORA7</text>
<text x="157" y="64.4">AB7</text>
<text x="157" y="61.8">AB8</text>
<text x="146.6" y="72">ORA3</text>
<text x="146.6" y="69.4">ORA4</text>
<text x="146.6" y="66.9">ORA5</text>
<text x="157" y="66.9">AB6</text>
<text x="157" y="69.4">AB5</text>
<text x="157" y="72">AB4</text>
<text x="340.4" y="71.7">Address</text>
<text x="348.8" y="71.7">output</text>
<text x="146.6" y="77.1">ORA1</text>
<text x="146.6" y="74.5">ORA2</text>
<text x="157" y="74.5">AB3</text>
<text x="157" y="77.1">AB2</text>
<text x="341.8" y="75.8">~{CLR}</text>
<text x="146.6" y="79.6">ORA0</text>
<text x="157" y="79.6">AB1</text>
<text x="341.8" y="79.6">CLK2</text>
<text x="146.6" y="89.8">CRW1</text>
<text x="146.6" y="87.2">CRW2</text>
<text x="146.6" y="84.7">CRW3</text>
<text x="154.6" y="84.7">SAB13</text>
<text x="154.6" y="87.2">SAB12</text>
<text x="154.6" y="89.8">SAB11</text>
<text x="341.8" y="86">TIM</text>
<text x="341.8" y="88.5">TIM3</text>
<text x="146.6" y="92.3">CRW0</text>
<text x="154.6" y="92.3">SAB10</text>
<text x="155.8" y="94.8">SAB9</text>
<text x="341.8" y="93.6">~{OCRA}</text>
<text x="341.8" y="91">DMAON</text>
<text x="146.6" y="99.9">~{ORUWR}SAB7</text>
<text x="146.6" y="97.4">~{OOE}</text>
<text x="155.8" y="97.4">SAB8</text>
<text x="341.8" y="96.1">~{SUWR}</text>
<text x="341.8" y="98.7">~{SLWR}</text>
<text x="341.8" y="101.2">~{MREAD}</text>
<text x="146.6" y="105">DMA</text>
<text x="146.6" y="102.5">~{ORLWR} SAB6</text>
<text x="155.8" y="105">SAB5</text>
<text x="155.8" y="107.5">SAB4</text>
<text x="341.8" y="103.7">~{SREAD}ORA[12..0]</text>
<text x="341.8" y="106.3">~{MUWR}</text>
<text x="155.8" y="110.1">SAB3</text>
<text x="155.8" y="112.6">SAB2</text>
<text x="341.8" y="111.4">~{MOCS}</text>
<text x="341.8" y="113.9">~{SOCS}</text>
<text x="341.8" y="108.8">~{MLWR}</text>
<text x="353.6" y="111.4">~{ORUWR}</text>
<text x="353.9" y="113.9">~{ORLWR}</text>
<text x="356.5" y="108.8">~{OOE}</text>
<text x="155.8" y="115.2">SAB1</text>
<text x="156.8" y="119">OD7</text>
<text x="341.8" y="119">BFLG</text>
<text x="156.8" y="124.1">OD5</text>
<text x="156.8" y="121.5">OD6</text>
<text x="341.8" y="121.5">OBFI</text>
<text x="341.8" y="124.1">DMA</text>
<text x="156.8" y="131.7">OD2</text>
<text x="156.8" y="129.1">OD3</text>
<text x="156.8" y="126.6">OD4</text>
<text x="297.2" y="126.3">Object</text>
<text x="298.6" y="130.4">~{CLR}</text>
<text x="304.3" y="126.3">data</text>
<text x="309.7" y="126.3">addressing</text>
<text x="156.8" y="136.8">OD0</text>
<text x="156.8" y="134.2">OD1</text>
<text x="298.6" y="134.2">CLK2</text>
<text x="312.2" y="136.8">~{OAOE}</text>
<text x="341.8" y="136.8">~{OAOE}</text>
<text x="157.6" y="141.8">TIM</text>
<text x="298.6" y="140.6">~{DMC}</text>
<text x="154.1" y="146.9">DMAON</text>
<text x="155.6" y="149.5">~{OCRA}</text>
<text x="156.3" y="144.4">TIM3</text>
<text x="298.6" y="145.6">OBFI</text>
<text x="298.6" y="148.2">OBFI'</text>
<text x="155.3" y="152">~{SUWR}</text>
<text x="155.6" y="154.5">~{SLWR}</text>
<text x="298.6" y="153.3">DMAOBFI</text>
<text x="298.6" y="150.7">~{OFC}</text>
<text x="341.8" y="155.8">TES1D6</text>
<text x="154.3" y="157.1">~{MREAD}</text>
<text x="154.6" y="159.6">~{SREAD}</text>
<text x="255.3" y="159.3">Obejct</text>
<text x="262.4" y="159.3">read</text>
<text x="267.8" y="159.3">addressing</text>
<text x="341.8" y="158.3">~{TES1D6}</text>
<text x="155.1" y="162.2">~{MUWR}</text>
<text x="155.3" y="167.2">~{MOCS}</text>
<text x="155.4" y="164.7">~{MLWR}</text>
<text x="256.7" y="163.4">~{CLR}</text>
<text x="256.7" y="167.2">CLK2</text>
<text x="272.7" y="163.4">DMA</text>
<text x="298.6" y="163.4">DMA</text>
<text x="155.6" y="169.8">~{SOCS}</text>
<text x="298.6" y="172.3">TES1D0</text>
<text x="298.6" y="169.8">TES2</text>
<text x="156.3" y="179.9">OBFI</text>
<text x="156.6" y="174.9">~{DMC}</text>
<text x="156.8" y="177.4">~{OSC}</text>
<text x="256.7" y="177.4">~{OSC}</text>
<text x="256.7" y="174.9">~{DMC}</text>
<text x="298.6" y="174.9">TES1D7</text>
<text x="155.9" y="185">FBRF</text>
<text x="156.9" y="182.5">~{OFC}</text>
<text x="256.7" y="185">FBRF</text>
<text x="155.5" y="187.6">~{OCEN}</text>
<text x="157" y="190.1">~{CLR}</text>
<text x="256.7" y="190.1">DMAOBFI</text>
<text x="256.7" y="187.6">~{OCEN}</text>
<text x="155.8" y="192.6">CLK2</text>
<text x="155.9" y="195.2">BFLG</text>
<text x="215.9" y="197.4">Misc</text>
<text x="256.7" y="197.7">TES1D1</text>
<text x="256.7" y="195.2">TES1D4</text>
<text x="256.7" y="192.6">TES1D5</text>
<text x="156" y="202.8">TES1</text>
<text x="156" y="200.3">TES2</text>
<text x="217.4" y="201.5">~{CLR}</text>
<text x="157" y="207.9">VDD</text>
<text x="167.6" y="207.9">VDD</text>
<text x="217.4" y="205.3">CLK2</text>
<text x="226.5" y="205.3">DMAOBFI</text>
<text x="157" y="210.4">VDD</text>
<text x="157.1" y="213">VSS</text>
<text x="157.1" y="215.5">VSS</text>
<text x="167.6" y="213">VSS</text>
<text x="217.4" y="215.5">OBFI</text>
<text x="227.5" y="215.5">~{TES1D6}</text>
<text x="229.7" y="211.7">OBFI'</text>
<text x="157.1" y="218">VSS</text>
<text x="157.1" y="220.6">VSS</text>
<text x="217.4" y="218">DMA</text>
<text x="227.5" y="218">TES1D7</text>
<text x="227.5" y="220.6">TES1D6</text>
<text x="217.4" y="223.1">TES1</text>
<text x="227.5" y="223.1">TES1D5</text>
<text x="227.5" y="225.7">TES1D4</text>
<text x="227.5" y="228.2">TES1D1</text>
<text x="227.5" y="230.7">TES1D0</text>
</g>
<g font-size="1.8" fill="#a90000">
<text x="142.2" y="53.1">72</text>
<text x="142.2" y="50.5">73</text>
<text x="142.2" y="48">74</text>
<text x="163.1" y="48">4</text>
<text x="163.1" y="50.5">5</text>
<text x="163.1" y="53.1">6</text>
<text x="142.2" y="58.2">70</text>
<text x="142.2" y="55.6">71</text>
<text x="163.1" y="55.6">7</text>
<text x="163.1" y="58.2">8</text>
<text x="142.2" y="65.8">67</text>
<text x="142.2" y="63.2">68</text>
<text x="142.2" y="60.7">69</text>
<text x="162.5" y="63.2">10</text>
<text x="162.5" y="65.8">11</text>
<text x="163.1" y="60.7">9</text>
<text x="142.2" y="70.9">65</text>
<text x="142.2" y="68.3">66</text>
<text x="162.5" y="68.3">12</text>
<text x="162.5" y="70.9">13</text>
<text x="142.2" y="75.9">61</text>
<text x="142.2" y="73.4">62</text>
<text x="162.5" y="73.4">14</text>
<text x="162.5" y="75.9">15</text>
<text x="142.2" y="83.6">35</text>
<text x="142.2" y="78.5">60</text>
<text x="162.5" y="78.5">16</text>
<text x="162.5" y="83.6">17</text>
<text x="142.2" y="88.6">33</text>
<text x="142.2" y="86.1">34</text>
<text x="162.5" y="86.1">18</text>
<text x="162.5" y="88.6">19</text>
<text x="142.2" y="91.2">32</text>
<text x="162.5" y="91.2">20</text>
<text x="162.5" y="93.7">23</text>
<text x="142.2" y="101.3">46</text>
<text x="142.2" y="98.8">47</text>
<text x="142.2" y="96.3">48</text>
<text x="162.5" y="96.3">24</text>
<text x="162.5" y="98.8">25</text>
<text x="162.5" y="101.3">26</text>
<text x="142.2" y="103.9">36</text>
<text x="162.5" y="103.9">27</text>
<text x="162.5" y="106.4">28</text>
<text x="162.5" y="109">29</text>
<text x="162.5" y="111.5">30</text>
<text x="162.5" y="114">31</text>
<text x="162.5" y="117.9">45</text>
<text x="162.5" y="125.5">41</text>
<text x="162.5" y="122.9">42</text>
<text x="162.5" y="120.4">44</text>
<text x="162.5" y="130.6">39</text>
<text x="162.5" y="128">40</text>
<text x="162.5" y="135.6">37</text>
<text x="162.5" y="133.1">38</text>
<text x="162.5" y="143.3">84</text>
<text x="163.1" y="140.7">3</text>
<text x="162.5" y="148.3">81</text>
<text x="163.1" y="145.8">2</text>
<text x="162.5" y="156">79</text>
<text x="162.5" y="150.9">82</text>
<text x="162.5" y="153.4">83</text>
<text x="162.5" y="161">75</text>
<text x="162.5" y="158.5">80</text>
<text x="162.5" y="163.6">76</text>
<text x="162.5" y="166.1">77</text>
<text x="162.5" y="173.7">57</text>
<text x="162.5" y="168.7">78</text>
<text x="162.5" y="178.8">55</text>
<text x="162.5" y="176.3">56</text>
<text x="162.5" y="183.9">53</text>
<text x="162.5" y="181.4">54</text>
<text x="162.5" y="191.5">50</text>
<text x="162.5" y="189">51</text>
<text x="162.5" y="186.4">52</text>
<text x="162.5" y="194.1">49</text>
<text x="161.2" y="201.7">58</text>
<text x="161.2" y="199.1">59</text>
<text x="161.2" y="206.8">21</text>
<text x="161.2" y="209.3">63</text>
<text x="161.2" y="214.4">22</text>
<text x="161.9" y="211.8">1</text>
<text x="161.2" y="216.9">43</text>
<text x="161.2" y="219.5">64</text>
</g>
<g font-size="1.8" fill="#000084">
<text x="198.1" y="79.7">AB[13..1]</text>
<text x="198.1" y="82.2">SAB[13..1]</text>
<text x="351" y="106.3">CR~{W}[3..0]</text>
<text x="341.8" y="116.4">{HCNT}</text>
<text x="213.4" y="136.8">OD[7..0]</text>
<text x="298.6" y="143.1">{HCNT}</text>
<text x="298.6" y="138">OD[7..0]</text>
<text x="308.2" y="139.3">OA[12..0]</text>
<text x="341.8" y="139.3">OA[12..0]</text>
<text x="341.8" y="141.8">OPDA[12..0]</text>
<text x="341.8" y="144.4">AB[13..1]</text>
<text x="341.8" y="146.9">SAB[13..1]</text>
<text x="265" y="166">ORDA[12..0]</text>
<text x="298.6" y="166">ORDA[12..0]</text>
<text x="266.2" y="183.7">OPDA[9..0]</text>
<text x="198.1" y="207.9">OD[7..3]</text>
<text x="217.4" y="209.1">OD[7..3]</text>
<text x="228" y="209.1">{HCNT}</text>
<text x="198.1" y="210.5">OD[1..0]</text>
<text x="217.4" y="211.7">OD[1..0]</text>
</g>
<g font-size="1.8" fill="#0000c2">
<text x="22.9" y="89.4">1.</text>
<text x="25.8" y="89.4">OBFI:</text>
<text x="31.9" y="89.4">(OBJBUFINIT)</text>
<text x="45.5" y="89.4">zeros</text>
<text x="51.8" y="89.4">are</text>
<text x="56" y="89.4">written</text>
<text x="63.6" y="89.4">to</text>
<text x="66.6" y="89.4">1800h..1AFFh.</text>
<text x="22.9" y="91.4">2.</text>
<text x="25.8" y="91.4">DMA: OA[12:0}</text>
<text x="26.4" y="93.5">a)</text>
<text x="29.5" y="93.5">8</text>
<text x="29.9" y="95.5">by</text>
<text x="31.9" y="93.5">words</text>
<text x="33.2" y="95.5">the</text>
<text x="37.3" y="95.5">sprite</text>
<text x="38.5" y="93.5">are</text>
<text x="40.9" y="91.4">active.</text>
<text x="42.7" y="93.5">read</text>
<text x="43.9" y="95.5">data</text>
<text x="48.1" y="93.5">from</text>
<text x="49.2" y="95.5">parser</text>
<text x="53.6" y="93.5">addresses</text>
<text x="56.4" y="95.5">007784</text>
<text x="64.3" y="93.5">0000h..0007h,</text>
<text x="64.8" y="95.5">and</text>
<text x="69.4" y="95.5">if</text>
<text x="71.9" y="95.5">the</text>
<text x="76" y="95.5">sprite</text>
<text x="79.2" y="93.5">0028h..002Fh,...,17E0h..17E7h</text>
<text x="82.6" y="95.5">is</text>
<text x="85.4" y="95.5">enabled</text>
<text x="94" y="95.5">with</text>
<text x="99" y="95.5">BEFLAG</text>
<text x="29.9" y="97.5">they</text>
<text x="35" y="97.5">are</text>
<text x="39.2" y="97.5">written</text>
<text x="46.8" y="97.5">to</text>
<text x="49.8" y="97.5">the</text>
<text x="53.9" y="97.5">buffer</text>
<text x="60.7" y="97.5">OBJBUF.</text>
<text x="22.9" y="102.3">OBJRAM</text>
<text x="22.9" y="104.4">0000h..17E7h Unprocessed</text>
<text x="22.9" y="106.4">1800h..1BFFh Processed</text>
<text x="53.7" y="106.4">data</text>
<text x="56.1" y="104.4">data</text>
<text x="23" y="112.8">WD0 WD1 WD2 WD3 WD4 WD5 WD6 WD7</text>
<text x="66.2" y="112.8">WD0</text>
<text x="76.3" y="112.8">WD1</text>
<text x="86.5" y="112.8">WD2</text>
<text x="96.7" y="112.8">WD3</text>
<text x="23" y="116.6">0000</text>
<text x="28.1" y="116.6">0001</text>
<text x="33.2" y="116.6">0002</text>
<text x="38.2" y="116.6">0003</text>
<text x="43.3" y="116.6">0004</text>
<text x="48.4" y="116.6">0005</text>
<text x="53.5" y="116.6">0006</text>
<text x="58.6" y="116.6">0007</text>
<text x="66.2" y="116.6">BA1</text>
<text x="76.3" y="116.6">BA2</text>
<text x="86.5" y="116.6">BA3</text>
<text x="96.7" y="116.6">BA4</text>
<text x="22.9" y="123.7">OBJBUF,</text>
<text x="22.9" y="125.7">BA1</text>
<text x="27.6" y="125.7">:</text>
<text x="29.4" y="125.7">OA[12:0]</text>
<text x="31.9" y="123.7">Buffer</text>
<text x="38.8" y="123.7">Address</text>
<text x="38.9" y="125.7">=</text>
<text x="41.6" y="125.7">1800h</text>
<text x="48.8" y="125.7">+</text>
<text x="51.5" y="125.7">OD''[7:0]</text>
<text x="61.2" y="125.7">&lt;&lt;</text>
<text x="22.9" y="127.7">BA2</text>
<text x="22.9" y="129.8">BA3</text>
<text x="22.9" y="131.8">BA4</text>
<text x="27.6" y="127.7">:</text>
<text x="27.6" y="129.8">:</text>
<text x="27.6" y="131.8">:</text>
<text x="29.4" y="127.7">OA[12:0]</text>
<text x="29.4" y="129.8">OA[12:0]</text>
<text x="29.4" y="131.8">OA[12:0]</text>
<text x="38.9" y="127.7">=</text>
<text x="38.9" y="129.8">=</text>
<text x="38.9" y="131.8">=</text>
<text x="41.6" y="127.7">BA1</text>
<text x="41.6" y="129.8">BA1</text>
<text x="41.6" y="131.8">BA1</text>
<text x="46.4" y="127.7">+</text>
<text x="46.4" y="129.8">+</text>
<text x="46.4" y="131.8">+</text>
<text x="49.1" y="129.8">2</text>
<text x="49.1" y="131.8">3</text>
<text x="22.9" y="145.2">OBFI H8 OA</text>
<text x="22.9" y="147.3">1 X {3'b110,OWRA[9:0]}</text>
<text x="22.9" y="149.3">0 0 ORDA[12:0]</text>
<text x="36.7" y="145.2">~{OAOE}</text>
<text x="38.8" y="149.3">0</text>
<text x="41.2" y="149.3">Read</text>
<text x="44.3" y="147.3">1</text>
<text x="46.8" y="147.3">Writes</text>
<text x="99.5" y="149.3">data</text>
<text x="100.5" y="147.3">to</text>
<text x="103.6" y="147.3">1800h..1BFFh,</text>
<text x="104.8" y="149.3">from</text>
<text x="110.4" y="149.3">object</text>
<text x="117.4" y="149.3">RAM.</text>
<text x="118.4" y="147.3">reset</text>
<text x="124.2" y="147.3">object</text>
<text x="131.2" y="147.3">buffer</text>
<text x="22.9" y="151.4">0 1 {3'b110,OD''[7:0],OWRA[2:1]} 1</text>
<text x="52.4" y="151.4">Writes</text>
<text x="100.5" y="151.4">to</text>
<text x="103.6" y="151.4">1800h..1BFFh</text>
</g>
<g font-size="1.8" fill="#725600">
<text x="340.4" y="162.3">File:</text>
<text x="345.6" y="162.3">address_output.kicad_sch</text>
<text x="289.6" y="180.8">File:</text>
<text x="294.8" y="180.8">object_data_addressing.kicad_sch</text>
<text x="255.3" y="201.7">File:</text>
<text x="260.5" y="201.7">object_read_addressing.kicad_sch</text>
<text x="215.9" y="234.7">File:</text>
<text x="221.1" y="234.7">misc.kicad_sch</text>
</g>
</svg>
